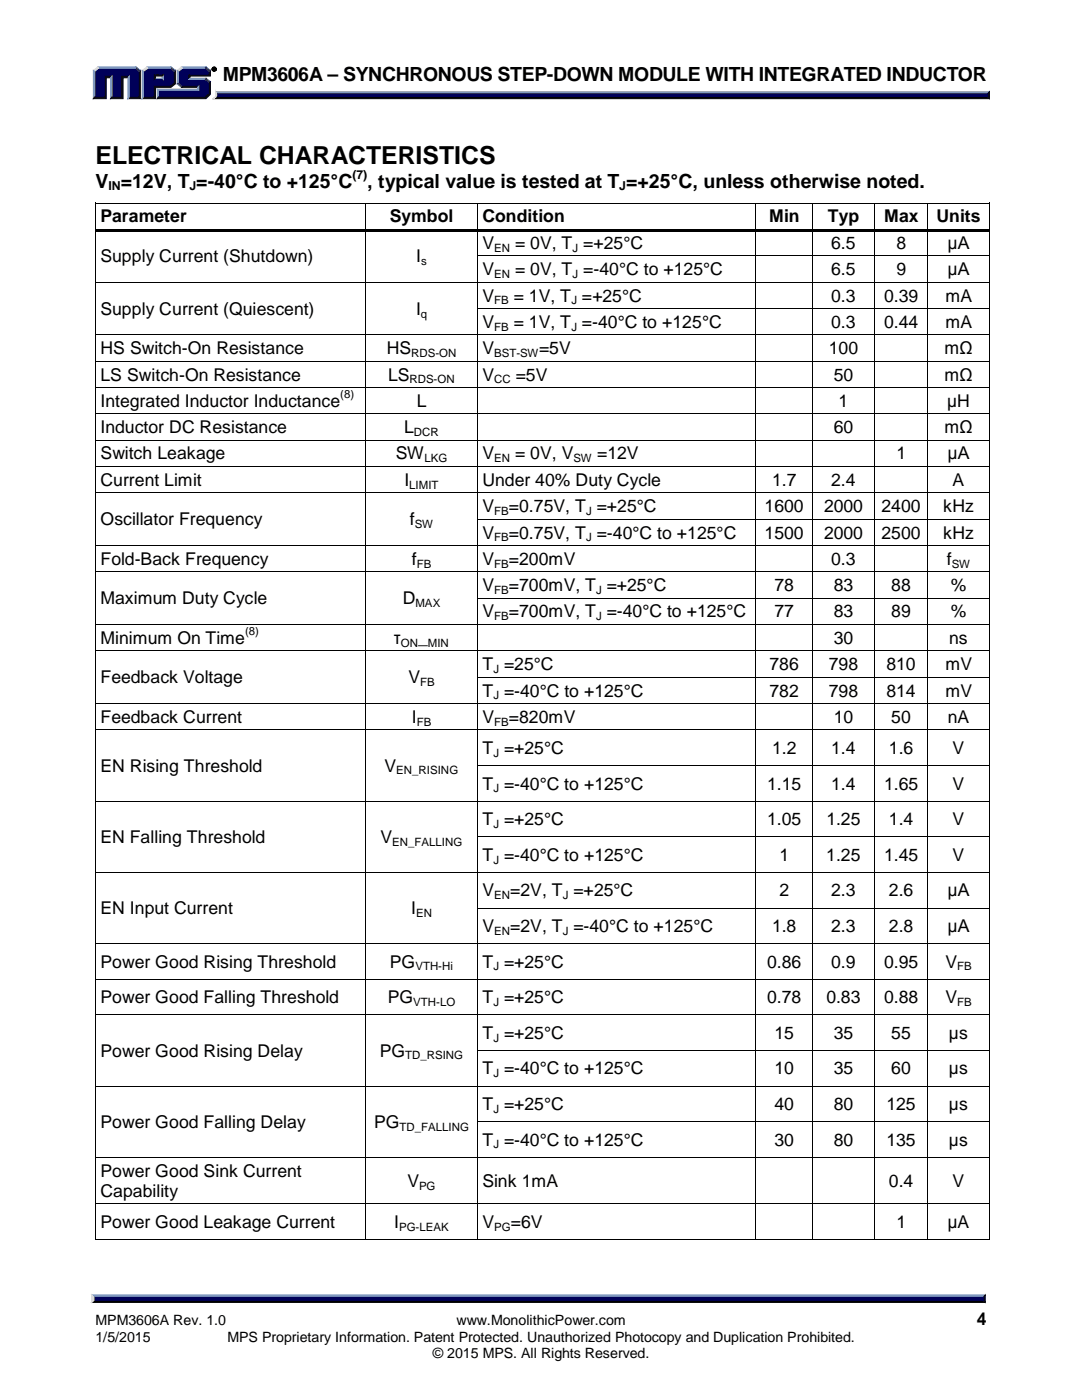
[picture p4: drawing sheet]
<svg xmlns="http://www.w3.org/2000/svg" width="216mm" height="279mm" viewBox="0 0 216 279" stroke-linecap="round" stroke-linejoin="round" font-family="sans-serif">
<path d="M43 18.3h154.3l-.3 .7h-153.8z" fill="#8099bf"/>
<path d="M43 18.3h154.3l-.3 .7h-153.8z" fill="none" stroke="#8099bf" stroke-width=".2"/>
<path d="M43.2 19h153.8l.3 .7h-154.7l.4-.3z" fill="#000"/>
<path d="M43.2 19h153.8l.3 .7h-154.7l.4-.3z" fill="none" stroke="#000" stroke-width=".2"/>
<path d="M197 18.7l.4-.4v1.4l-.4-.4z" fill="#000026"/>
<path d="M197 18.7l.4-.4v1.4l-.4-.4z" fill="none" stroke="#000026" stroke-width=".2"/>
<path d="M43.2 18.7h153.8v.6h-153.9z" fill="#000059"/>
<path d="M43.2 18.7h153.8v.6h-153.9z" fill="none" stroke="#000059" stroke-width=".2"/>
<path d="M42.6 19.7l.2-.1zM43 18.3l.2 .8-.4 .5 .2-.5z" fill="#dadada"/>
<path d="M43 18.3l.2 .4a.87 .87 0 0 1-.6 1 1.24 1.24 0 0 0 .4-1.4z" fill="none" stroke="#dadada" stroke-width=".2"/>
<path d="M30.8 15.9l.2-.3h1.3l.3 .3z" fill="#8099bf"/>
<path d="M30.8 15.9l.2-.3h1.3l.3 .3z" fill="none" stroke="#8099bf" stroke-width=".2"/>
<path d="M18.9 14.2l.8-.6h7.2l.8 .6v5.1h-1.9v-4.1h-1.5v4.1h-2v-4.1h-1.4v4.1h-2z" fill="#000059"/>
<path d="M18.9 14.2l.8-.6h7.2l.8 .6v5.1h-1.9v-4.1h-1.5v4.1h-2v-4.1h-1.4v4.1h-2z" fill="none" stroke="#000059" stroke-width=".2"/>
<path d="M28.6 14.2l.9-.6h4.4l.8 .6v2.4l-.8 .6h-3.1v2.1h-2.2zM30.8 14.9v1h1.8v-1z" fill="#000059"/>
<path d="M28.6 14.2l.9-.6h2.1v1.3h-.8v1h1.8v-1h-1.2v-1.3h2.5l.8 .6v2.4l-.8 .6h-3.1v2.1h-2.2z" fill="none" stroke="#000059" stroke-width=".2"/>
<path d="M31.6 18h8.1v-.8h-3.3l-.8-.6v-2.4l.8-.6h4.5l.8 .6v.7h-4v1h3.2l.8 .6v2.2l-.8 .6h-9.3z" fill="#000059"/>
<path d="M31.6 18h8.1v-.8h-3.3l-.8-.6v-2.4l.8-.6h4.5l.8 .6v.7h-4v1h3.2l.8 .6v2.2l-.8 .6h-9.3z" fill="none" stroke="#000059" stroke-width=".2"/>
<path d="M36.2 13.5h4.9" fill="none" stroke="#8099bf" stroke-width=".26"/>
<path d="M36.2 13.4h4.9l-.2 .2h-4.5z" fill="none" stroke="#8099bf" stroke-width=".2"/>
<path d="M35.4 14.1l.8-.7 .2 .2-.8 .6z" fill="#dadada"/>
<path d="M35.4 14.1l.8-.7 .2 .2-.8 .6z" fill="none" stroke="#dadada" stroke-width=".2"/>
<path d="M35.5 14.1v2.6" fill="none" stroke="#8099bf" stroke-width=".27"/>
<path d="M35.4 14.1l.2 .1v2.4l-.2 .1z" fill="none" stroke="#8099bf" stroke-width=".2"/>
<path d="M35.4 16.7l.2-.1 .8 .6-.2 .2z" fill="#195999"/>
<path d="M35.4 16.7l.2-.1 .8 .6-.2 .2z" fill="none" stroke="#195999" stroke-width=".2"/>
<path d="M36.2 17.3h3.5" fill="none" stroke="#000026" stroke-width=".26"/>
<path d="M36.4 17.2h3.3l-.3 .2h-3.2z" fill="none" stroke="#000026" stroke-width=".2"/>
<path d="M31.4 17.8h8v-.4l.3-.2v.8h-8.1z" fill="#8099bf"/>
<path d="M31.4 17.8h8v-.4l.3-.2v.8h-8.1z" fill="none" stroke="#8099bf" stroke-width=".2"/>
<path d="M31.4 17.8l.2 .2v1.3l-.2 .4z" fill="#8099bf"/>
<path d="M31.4 17.8l.2 .2v1.3l-.2 .4z" fill="none" stroke="#8099bf" stroke-width=".2"/>
<path d="M37.7 14.9h4v-.7l.3-.1v1.1h-4.1v.4l-.2 .3z" fill="#000026"/>
<path d="M37.7 14.9h4v-.7l.3-.1v1.1h-4.1v.4l-.2 .3z" fill="none" stroke="#000026" stroke-width=".2"/>
<path d="M37.7 15.7h3.4" fill="none" stroke="#8099bf" stroke-width=".26"/>
<path d="M37.7 15.9l.2-.3h3.2l-.2 .3z" fill="none" stroke="#8099bf" stroke-width=".2"/>
<path d="M41.1 15.6l.9 .7-.3 .2-.8-.6z" fill="#195999"/>
<path d="M41.1 15.6l.9 .7-.3 .2-.8-.6z" fill="none" stroke="#195999" stroke-width=".2"/>
<path d="M31.6 19.3h9.3l.8-.6v-2.2l.3-.2v2.5l-.9 .9h-9.7z" fill="#000026"/>
<path d="M31.6 19.3h9.3l.8-.6v-2.2l.3-.2v2.5l-.9 .9h-9.7z" fill="none" stroke="#000026" stroke-width=".2"/>
<path d="M30.8 17.2h3.1l.8-.6v-2.4l.3-.1v2.6l-.9 .7h-3.1v2.3h-2.6l.2-.4h2.2z" fill="#000026"/>
<path d="M30.8 17.2h3.1l.8-.6v-2.4l.3-.1v2.6l-.9 .7h-3.1v2.3h-2.6l.2-.4h2.2z" fill="none" stroke="#000026" stroke-width=".2"/>
<path d="M34.1 13.4l.9 .7-.3 .1-.8-.6z" fill="#195999"/>
<path d="M34.1 13.4l.9 .7-.3 .1-.8-.6z" fill="none" stroke="#195999" stroke-width=".2"/>
<path d="M29.3 13.5h4.8" fill="none" stroke="#8099bf" stroke-width=".26"/>
<path d="M29.3 13.4h4.8l-.2 .2h-4.4z" fill="none" stroke="#8099bf" stroke-width=".2"/>
<path d="M28.4 14.1l.9-.7 .2 .2-.9 .6z" fill="#dadada"/>
<path d="M28.4 14.1l.9-.7 .2 .2-.9 .6z" fill="none" stroke="#dadada" stroke-width=".2"/>
<path d="M28.5 14.1v5.6" fill="none" stroke="#8099bf" stroke-width=".27"/>
<path d="M28.4 14.1l.2 .1v5.1l-.2 .4z" fill="none" stroke="#8099bf" stroke-width=".2"/>
<path d="M32.3 15.2l.3-.3v1l-.3-.3z" fill="#8099bf"/>
<path d="M32.3 15.2l.3-.3v1l-.3-.3z" fill="none" stroke="#8099bf" stroke-width=".2"/>
<path d="M30.8 14.9h1.8l-.3 .3h-1.3v.4l-.2 .3z" fill="#000026"/>
<path d="M30.8 14.9h1.8l-.3 .3h-1.3v.4l-.2 .3z" fill="none" stroke="#000026" stroke-width=".2"/>
<path d="M27.7 14.2l.3-.1v5.6h-2.5l.3-.4h1.9z" fill="#000026"/>
<path d="M27.7 14.2l.3-.1v5.6h-2.5l.3-.4h1.9z" fill="none" stroke="#000026" stroke-width=".2"/>
<path d="M27.1 13.4l.9 .7-.3 .1-.8-.6z" fill="#195999"/>
<path d="M27.1 13.4l.9 .7-.3 .1-.8-.6z" fill="none" stroke="#195999" stroke-width=".2"/>
<path d="M19.5 13.5h7.6" fill="none" stroke="#8099bf" stroke-width=".26"/>
<path d="M19.5 13.4h7.6l-.2 .2h-7.2z" fill="none" stroke="#8099bf" stroke-width=".2"/>
<path d="M18.6 14.1l.9-.7 .2 .2-.8 .6z" fill="#dadada"/>
<path d="M18.6 14.1l.9-.7 .2 .2-.8 .6z" fill="none" stroke="#dadada" stroke-width=".2"/>
<path d="M18.8 14.1v5.6" fill="none" stroke="#8099bf" stroke-width=".27"/>
<path d="M18.6 14.1l.3 .1v5.1l-.3 .4z" fill="none" stroke="#8099bf" stroke-width=".2"/>
<path d="M20.9 15.2h1.4l-.2 .3h-.9v4.2h-2.6l.3-.4h2z" fill="#000026"/>
<path d="M20.9 15.2h1.4l-.2 .3h-.9v4.2h-2.6l.3-.4h2z" fill="none" stroke="#000026" stroke-width=".2"/>
<path d="M22.2 15.2v4.5" fill="none" stroke="#8099bf" stroke-width=".27"/>
<path d="M22.3 15.2v4.1l-.2 .4v-4.2z" fill="none" stroke="#8099bf" stroke-width=".2"/>
<path d="M24.3 15.2h1.5l-.3 .3h-.9v4.2h-2.5l.2-.4h2z" fill="#000026"/>
<path d="M24.3 15.2h1.5l-.3 .3h-.9v4.2h-2.5l.2-.4h2z" fill="none" stroke="#000026" stroke-width=".2"/>
<path d="M25.7 15.2v4.5" fill="none" stroke="#8099bf" stroke-width=".27"/>
<path d="M25.8 15.2v4.1l-.3 .4v-4.2z" fill="none" stroke="#8099bf" stroke-width=".2"/>
<path d="M41.1 13.4l.9 .7-.3 .1-.8-.6z" fill="#195999"/>
<path d="M41.1 13.4l.9 .7-.3 .1-.8-.6z" fill="none" stroke="#195999" stroke-width=".2"/>
<g fill="#000">
<path d="M19 40.5h.1v.6h-.1zM19 40.5h.1v.1h-.1zM19 45.7h.1v.7h-.1zM19 51h.1v.6h-.1zM19 56.2h.1v.7h-.1zM72.9 40.6h.2v.5h-.2zM72.9 40.5h.2v.1h-.2zM72.9 46.2h.2v.2h-.2zM72.9 51h.2v.6h-.2zM72.9 56.2h.2v.7h-.2zM95.2 40.6h.1v.5h-.1zM95.2 40.5h.1v.1h-.1z"/>
<path d="M95.2 46.2h.1v.2h-.1zM95.2 51h.1v.6h-.1zM95.2 56.2h.1v.7h-.1zM150.7 40.6h.2v.5h-.2zM150.7 40.5h.2v.1h-.2zM150.7 46.2h.2v.2h-.2zM150.7 51h.2v.6h-.2zM150.7 56.2h.2v.7h-.2zM162.1 40.6h.2v.5h-.2zM162.1 40.5h.2v.1h-.2zM162.1 46.2h.2v.2h-.2zM162.1 51h.2v.6h-.2z"/>
<path d="M162.1 56.2h.2v.7h-.2zM174.5 40.6h.1v.5h-.1zM174.5 40.5h.1v.1h-.1zM174.5 46.2h.1v.2h-.1zM174.5 51h.1v.6h-.1zM174.5 56.2h.1v.7h-.1zM185 40.6h.2v.5h-.2zM185 40.5h.2v.1h-.2zM185 46.2h.2v.2h-.2zM185 51h.2v.6h-.2zM185 56.2h.2v.7h-.2zM197.4 40.5h.1v.6h-.1z"/>
<path d="M197.4 40.5h.1v.1h-.1zM197.4 45.7h.1v.7h-.1zM197.4 51h.1v.6h-.1zM197.4 56.2h.1v.7h-.1zM19 61.5h.1v.6h-.1zM19 66.8h.1v.6h-.1zM19 72h.1v.7h-.1zM19 77.3h.1v.6h-.1zM72.9 61.5h.2v.6h-.2zM72.9 66.8h.2v.6h-.2zM72.9 72h.2v.7h-.2zM72.9 77.3h.2v.6h-.2z"/>
<path d="M95.2 61.5h.1v.6h-.1zM95.2 66.8h.1v.6h-.1zM95.2 72h.1v.7h-.1zM95.2 77.3h.1v.6h-.1zM150.7 61.5h.2v.6h-.2zM150.7 66.8h.2v.6h-.2zM150.7 72h.2v.7h-.2zM150.7 77.3h.2v.6h-.2zM162.1 61.5h.2v.6h-.2zM162.1 66.8h.2v.6h-.2zM162.1 72h.2v.7h-.2zM162.1 77.3h.2v.6h-.2z"/>
<path d="M174.5 61.5h.1v.6h-.1zM174.5 66.8h.1v.6h-.1zM174.5 72h.1v.7h-.1zM174.5 77.3h.1v.6h-.1zM185 61.5h.2v.6h-.2zM185 66.8h.2v.6h-.2zM185 72h.2v.7h-.2zM185 77.3h.2v.6h-.2zM197.4 61.5h.1v.6h-.1zM197.4 66.8h.1v.6h-.1zM197.4 72h.1v.7h-.1zM197.4 77.3h.1v.6h-.1z"/>
<path d="M19 82.5h.1v.7h-.1zM19 87.8h.1v.6h-.1zM19 93h.1v.7h-.1zM19 98.3h.1v.7h-.1zM72.9 82.5h.2v.7h-.2zM72.9 87.8h.2v.6h-.2zM72.9 93h.2v.7h-.2zM72.9 98.3h.2v.7h-.2zM95.2 82.5h.1v.7h-.1zM95.2 87.8h.1v.6h-.1zM95.2 93h.1v.7h-.1zM95.2 98.3h.1v.7h-.1z"/>
<path d="M150.7 82.5h.2v.7h-.2zM150.7 87.8h.2v.6h-.2zM150.7 93h.2v.7h-.2zM150.7 98.3h.2v.7h-.2zM162.1 82.5h.2v.7h-.2zM162.1 87.8h.2v.6h-.2zM162.1 93h.2v.7h-.2zM162.1 98.3h.2v.7h-.2zM174.5 82.5h.1v.7h-.1zM174.5 87.8h.1v.6h-.1zM174.5 93h.1v.7h-.1zM174.5 98.3h.1v.7h-.1z"/>
<path d="M185 82.5h.2v.7h-.2zM185 87.8h.2v.6h-.2zM185 93h.2v.7h-.2zM185 98.3h.2v.7h-.2zM197.4 82.5h.1v.7h-.1zM197.4 87.8h.1v.6h-.1zM197.4 93h.1v.7h-.1zM197.4 98.3h.1v.7h-.1zM19 103.5h.1v.7h-.1zM19 108.8h.1v.7h-.1zM19 114h.1v.7h-.1zM19 119.3h.1v.7h-.1z"/>
<path d="M72.9 103.5h.2v.7h-.2zM72.9 108.8h.2v.7h-.2zM72.9 114h.2v.7h-.2zM72.9 119.3h.2v.7h-.2zM95.2 103.5h.1v.7h-.1zM95.2 108.8h.1v.7h-.1zM95.2 114h.1v.7h-.1zM95.2 119.3h.1v.7h-.1zM150.7 103.5h.2v.7h-.2zM150.7 108.8h.2v.7h-.2zM150.7 114h.2v.7h-.2zM150.7 119.3h.2v.7h-.2z"/>
<path d="M162.1 103.5h.2v.7h-.2zM162.1 108.8h.2v.7h-.2zM162.1 114h.2v.7h-.2zM162.1 119.3h.2v.7h-.2zM174.5 103.5h.1v.7h-.1zM174.5 108.8h.1v.7h-.1zM174.5 114h.1v.7h-.1zM174.5 119.3h.1v.7h-.1zM185 103.5h.2v.7h-.2zM185 108.8h.2v.7h-.2zM185 114h.2v.7h-.2zM185 119.3h.2v.7h-.2z"/>
<path d="M197.4 103.5h.1v.7h-.1zM197.4 108.8h.1v.7h-.1zM197.4 114h.1v.7h-.1zM197.4 119.3h.1v.7h-.1zM19 124.5h.1v.7h-.1zM19 129.8h.1v.7h-.1zM19 135.1h.1v.7h-.1zM72.9 124.5h.2v.7h-.2zM72.9 129.8h.2v.7h-.2zM72.9 135.1h.2v.7h-.2zM95.2 124.5h.1v.7h-.1zM95.2 129.8h.1v.7h-.1z"/>
<path d="M95.2 135.1h.1v.7h-.1zM150.7 124.5h.2v.7h-.2zM150.7 129.8h.2v.7h-.2zM150.7 135.1h.2v.7h-.2zM162.1 124.5h.2v.7h-.2zM162.1 129.8h.2v.7h-.2zM162.1 135.1h.2v.7h-.2zM174.5 124.5h.1v.7h-.1zM174.5 129.8h.1v.7h-.1zM174.5 135.1h.1v.7h-.1zM185 124.5h.2v.7h-.2zM185 129.8h.2v.7h-.2z"/>
<path d="M185 135.1h.2v.7h-.2zM197.4 124.5h.1v.7h-.1zM197.4 129.8h.1v.7h-.1zM197.4 135.1h.1v.7h-.1zM19 140.3h.1v.7h-.1zM19 145.6h.1v.7h-.1zM19 152.7h.1v.7h-.1zM72.9 140.3h.2v.7h-.2zM72.9 145.6h.2v.7h-.2zM72.9 152.7h.2v.7h-.2zM95.2 140.3h.1v.7h-.1zM95.2 145.6h.1v.7h-.1z"/>
<path d="M95.2 152.7h.1v.7h-.1zM150.7 140.3h.2v.7h-.2zM150.7 145.6h.2v.7h-.2zM150.7 152.7h.2v.7h-.2zM162.1 140.3h.2v.7h-.2zM162.1 145.6h.2v.7h-.2zM162.1 152.7h.2v.7h-.2zM174.5 140.3h.1v.7h-.1zM174.5 145.6h.1v.7h-.1zM174.5 152.7h.1v.7h-.1zM185 140.3h.2v.7h-.2zM185 145.6h.2v.7h-.2z"/>
<path d="M185 152.7h.2v.7h-.2zM197.4 140.3h.1v.7h-.1zM197.4 145.6h.1v.7h-.1zM197.4 152.7h.1v.7h-.1zM19 159.8h.1v.7h-.1zM19 166.9h.1v.7h-.1zM19 174h.1v.7h-.1zM72.9 159.8h.2v.7h-.2zM72.9 166.9h.2v.7h-.2zM72.9 174h.2v.7h-.2zM95.2 159.8h.1v.7h-.1zM95.2 166.9h.1v.7h-.1z"/>
<path d="M95.2 174h.1v.7h-.1zM150.7 159.8h.2v.7h-.2zM150.7 166.9h.2v.7h-.2zM150.7 174h.2v.7h-.2zM162.1 159.8h.2v.7h-.2zM162.1 166.9h.2v.7h-.2zM162.1 174h.2v.7h-.2zM174.5 159.8h.1v.7h-.1zM174.5 166.9h.1v.7h-.1zM174.5 174h.1v.7h-.1zM185 159.8h.2v.7h-.2zM185 166.9h.2v.7h-.2z"/>
<path d="M185 174h.2v.7h-.2zM197.4 159.8h.1v.7h-.1zM197.4 166.9h.1v.7h-.1zM197.4 174h.1v.7h-.1zM19 181.1h.1v.7h-.1zM19 188.2h.1v.7h-.1zM19 195.3h.1v.7h-.1zM72.9 181.1h.2v.7h-.2zM72.9 188.2h.2v.7h-.2zM72.9 195.3h.2v.7h-.2zM95.2 181.1h.1v.7h-.1zM95.2 188.2h.1v.7h-.1z"/>
<path d="M95.2 195.3h.1v.7h-.1zM150.7 181.1h.2v.7h-.2zM150.7 188.2h.2v.7h-.2zM150.7 195.3h.2v.7h-.2zM162.1 181.1h.2v.7h-.2zM162.1 188.2h.2v.7h-.2zM162.1 195.3h.2v.7h-.2zM174.5 181.1h.1v.7h-.1zM174.5 188.2h.1v.7h-.1zM174.5 195.3h.1v.7h-.1zM185 181.1h.2v.7h-.2zM185 188.2h.2v.7h-.2z"/>
<path d="M185 195.3h.2v.7h-.2zM197.4 181.1h.1v.7h-.1zM197.4 188.2h.1v.7h-.1zM197.4 195.3h.1v.7h-.1zM19 202.4h.1v.7h-.1zM19 209.5h.1v.7h-.1zM19 216.7h.1v.6h-.1zM72.9 202.4h.2v.7h-.2zM72.9 209.5h.2v.7h-.2zM72.9 216.7h.2v.6h-.2zM95.2 202.4h.1v.7h-.1zM95.2 209.5h.1v.7h-.1z"/>
<path d="M95.2 216.7h.1v.6h-.1zM150.7 202.4h.2v.7h-.2zM150.7 209.5h.2v.7h-.2zM150.7 216.7h.2v.6h-.2zM162.1 202.4h.2v.7h-.2zM162.1 209.5h.2v.7h-.2zM162.1 216.7h.2v.6h-.2zM174.5 202.4h.1v.7h-.1zM174.5 209.5h.1v.7h-.1zM174.5 216.7h.1v.6h-.1zM185 202.4h.2v.7h-.2zM185 209.5h.2v.7h-.2z"/>
<path d="M185 216.7h.2v.6h-.2zM197.4 202.4h.1v.7h-.1zM197.4 209.5h.1v.7h-.1zM197.4 216.7h.1v.6h-.1zM19 223.8h.1v.7h-.1zM19 230.9h.1v.7h-.1zM72.9 223.8h.2v.7h-.2zM72.9 230.9h.2v.7h-.2zM95.2 223.8h.1v.7h-.1zM95.2 230.9h.1v.7h-.1zM150.7 223.8h.2v.7h-.2zM150.7 230.9h.2v.7h-.2z"/>
<path d="M162.1 223.8h.2v.7h-.2zM162.1 230.9h.2v.7h-.2zM174.5 223.8h.1v.7h-.1zM174.5 230.9h.1v.7h-.1zM185 223.8h.2v.7h-.2zM185 230.9h.2v.7h-.2zM197.4 223.8h.1v.7h-.1zM197.4 230.9h.1v.7h-.1zM18.7 259.2h177.5l.3 .7h-178.2zM19 240.2h.1v.7h-.1zM19 247.3h.1v.2h-.1zM72.9 240.2h.2v.7h-.2z"/>
<path d="M72.9 247.3h.2v.2h-.2zM95.2 240.2h.1v.7h-.1zM95.2 247.3h.1v.2h-.1zM150.7 240.2h.2v.7h-.2zM150.7 247.3h.2v.2h-.2zM162.1 240.2h.2v.7h-.2zM162.1 247.3h.2v.2h-.2zM174.5 240.2h.1v.7h-.1zM174.5 247.3h.1v.2h-.1zM185 240.2h.2v.7h-.2zM185 247.3h.2v.2h-.2zM197.4 240.2h.1v.7h-.1z"/>
<path d="M197.4 247.3h.1v.2h-.1z"/>
<path d="M42.5 14.1h.5zM43.1 13.8v.3h-.1zM42.3 13.6l.5-.2 .3 .2v.2a.39 .39 0 0 0-.5-.3 .39 .39 0 0 0-.1 .6l-.2-.3zM42.6 13.5l.4 .2-.2 .1 .1-.1-.2-.1 .3 .5-.2-.2-.2 .2z"/>
</g>
<g fill="none" stroke="#000" stroke-width=".2">
<path d="M42.6 13.5l.4 .2-.2 .1 .2 .3-.2-.2-.2 .2zM42.7 13.6l.2 .1-.2 .1zM19.1 41.1v4.6M19.1 46.4v4.6M19.1 51.6v4.6M19.1 56.9v4.6M19.1 40.6h53.8M19.1 56.3h53.8M73 41.1v4.6M73 46.4v4.6M73 51.6v4.6M73 56.9v4.6"/>
<path d="M73.1 40.6h22.1M73.1 56.3h22.1M95.3 41.1v4.6M95.3 46.4v4.6M95.3 51.6v4.6M95.3 56.9v4.6M95.3 40.6h55.4M95.3 51.1h55.4M95.3 56.3h55.4M150.8 41.1v4.6M150.8 46.4v4.6M150.8 51.6v4.6"/>
<path d="M150.8 56.9v4.6M150.9 40.6h11.2M150.9 51.1h11.2M150.9 56.3h11.2M162.2 41.1v4.6M162.2 46.4v4.6M162.2 51.6v4.6M162.2 56.9v4.6M162.3 40.6h12.2M162.3 51.1h12.2M162.3 56.3h12.2M174.5 41.1v4.6"/>
<path d="M174.5 46.4v4.6M174.5 51.6v4.6M174.5 56.9v4.6M174.6 40.6h10.4M174.6 51.1h10.4M174.6 56.3h10.4M185.1 41.1v4.6M185.1 46.4v4.6M185.1 51.6v4.6M185.1 56.9v4.6M185.2 40.6h12.2M185.2 51.1h12.2"/>
<path d="M185.2 56.3h12.2M197.4 41.1v4.6M197.4 46.4v4.6M197.4 51.6v4.6M197.4 56.9v4.6M19.1 62.1v4.7M19.1 67.4v4.6M19.1 72.7v4.6M19.1 77.9v4.6M19.1 66.8h53.8M19.1 72.1h53.8M19.1 77.3h53.8"/>
<path d="M73 62.1v4.7M73 67.4v4.6M73 72.7v4.6M73 77.9v4.6M73.1 66.8h22.1M73.1 72.1h22.1M73.1 77.3h22.1M95.3 62.1v4.7M95.3 67.4v4.6M95.3 72.7v4.6M95.3 77.9v4.6M95.3 61.6h55.4"/>
<path d="M95.3 66.8h55.4M95.3 72.1h55.4M95.3 77.3h55.4M150.8 62.1v4.7M150.8 67.4v4.6M150.8 72.7v4.6M150.8 77.9v4.6M150.9 61.6h11.2M150.9 66.8h11.2M150.9 72.1h11.2M150.9 77.3h11.2M162.2 62.1v4.7"/>
<path d="M162.2 67.4v4.6M162.2 72.7v4.6M162.2 77.9v4.6M162.3 61.6h12.2M162.3 66.8h12.2M162.3 72.1h12.2M162.3 77.3h12.2M174.5 62.1v4.7M174.5 67.4v4.6M174.5 72.7v4.6M174.5 77.9v4.6M174.6 61.6h10.4"/>
<path d="M174.6 66.8h10.4M174.6 72.1h10.4M174.6 77.3h10.4M185.1 62.1v4.7M185.1 67.4v4.6M185.1 72.7v4.6M185.1 77.9v4.6M185.2 61.6h12.2M185.2 66.8h12.2M185.2 72.1h12.2M185.2 77.3h12.2M197.4 62.1v4.7"/>
<path d="M197.4 67.4v4.6M197.4 72.7v4.6M197.4 77.9v4.6M19.1 83.2v4.6M19.1 88.4v4.6M19.1 93.7v4.6M19.1 99v4.5M19.1 82.6h53.8M19.1 87.8h53.8M19.1 93.1h53.8M19.1 98.4h53.8M73 83.2v4.6"/>
<path d="M73 88.4v4.6M73 93.7v4.6M73 99v4.5M73.1 82.6h22.1M73.1 87.8h22.1M73.1 93.1h22.1M73.1 98.4h22.1M95.3 83.2v4.6M95.3 88.4v4.6M95.3 93.7v4.6M95.3 99v4.5M95.3 82.6h55.4"/>
<path d="M95.3 87.8h55.4M95.3 93.1h55.4M95.3 98.4h55.4M150.8 83.2v4.6M150.8 88.4v4.6M150.8 93.7v4.6M150.8 99v4.5M150.9 82.6h11.2M150.9 87.8h11.2M150.9 93.1h11.2M150.9 98.4h11.2M162.2 83.2v4.6"/>
<path d="M162.2 88.4v4.6M162.2 93.7v4.6M162.2 99v4.5M162.3 82.6h12.2M162.3 87.8h12.2M162.3 93.1h12.2M162.3 98.4h12.2M174.5 83.2v4.6M174.5 88.4v4.6M174.5 93.7v4.6M174.5 99v4.5M174.6 82.6h10.4"/>
<path d="M174.6 87.8h10.4M174.6 93.1h10.4M174.6 98.4h10.4M185.1 83.2v4.6M185.1 88.4v4.6M185.1 93.7v4.6M185.1 99v4.5M185.2 82.6h12.2M185.2 87.8h12.2M185.2 93.1h12.2M185.2 98.4h12.2M197.4 83.2v4.6"/>
<path d="M197.4 88.4v4.6M197.4 93.7v4.6M197.4 99v4.5M19.1 104.2v4.6M19.1 109.5v4.5M19.1 114.7v4.6M19.1 120v4.5M19.1 108.9h53.8M19.1 114.1h53.8M73 104.2v4.6M73 109.5v4.5M73 114.7v4.6"/>
<path d="M73 120v4.5M73.1 108.9h22.1M73.1 114.1h22.1M95.3 104.2v4.6M95.3 109.5v4.5M95.3 114.7v4.6M95.3 120v4.5M95.3 103.6h55.4M95.3 108.9h55.4M95.3 114.1h55.4M95.3 119.4h55.4M150.8 104.2v4.6"/>
<path d="M150.8 109.5v4.5M150.8 114.7v4.6M150.8 120v4.5M150.9 103.6h11.2M150.9 108.9h11.2M150.9 114.1h11.2M150.9 119.4h11.2M162.2 104.2v4.6M162.2 109.5v4.5M162.2 114.7v4.6M162.2 120v4.5M162.3 103.6h12.2"/>
<path d="M162.3 108.9h12.2M162.3 114.1h12.2M162.3 119.4h12.2M174.5 104.2v4.6M174.5 109.5v4.5M174.5 114.7v4.6M174.5 120v4.5M174.6 103.6h10.4M174.6 108.9h10.4M174.6 114.1h10.4M174.6 119.4h10.4M185.1 104.2v4.6"/>
<path d="M185.1 109.5v4.5M185.1 114.7v4.6M185.1 120v4.5M185.2 103.6h12.2M185.2 108.9h12.2M185.2 114.1h12.2M185.2 119.4h12.2M197.4 104.2v4.6M197.4 109.5v4.5M197.4 114.7v4.6M197.4 120v4.5M19.1 125.2v4.6"/>
<path d="M19.1 130.5v4.6M19.1 135.8v4.5M19.1 124.6h53.8M19.1 129.9h53.8M73 125.2v4.6M73 130.5v4.6M73 135.8v4.5M73.1 124.6h22.1M73.1 129.9h22.1M95.3 125.2v4.6M95.3 130.5v4.6M95.3 135.8v4.5"/>
<path d="M95.3 124.6h55.4M95.3 129.9h55.4M95.3 135.2h55.4M150.8 125.2v4.6M150.8 130.5v4.6M150.8 135.8v4.5M150.9 124.6h11.2M150.9 129.9h11.2M150.9 135.2h11.2M162.2 125.2v4.6M162.2 130.5v4.6M162.2 135.8v4.5"/>
<path d="M162.3 124.6h12.2M162.3 129.9h12.2M162.3 135.2h12.2M174.5 125.2v4.6M174.5 130.5v4.6M174.5 135.8v4.5M174.6 124.6h10.4M174.6 129.9h10.4M174.6 135.2h10.4M185.1 125.2v4.6M185.1 130.5v4.6M185.1 135.8v4.5"/>
<path d="M185.2 124.6h12.2M185.2 129.9h12.2M185.2 135.2h12.2M197.4 125.2v4.6M197.4 130.5v4.6M197.4 135.8v4.5M19.1 141v4.6M19.1 146.3v6.4M19.1 153.4v6.4M19.1 140.4h53.8M19.1 145.7h53.8M19.1 159.9h53.8"/>
<path d="M73 141v4.6M73 146.3v6.4M73 153.4v6.4M73.1 140.4h22.1M73.1 145.7h22.1M73.1 159.9h22.1M95.3 141v4.6M95.3 146.3v6.4M95.3 153.4v6.4M95.3 140.4h55.4M95.3 145.7h55.4M95.3 152.8h55.4"/>
<path d="M95.3 159.9h55.4M150.8 141v4.6M150.8 146.3v6.4M150.8 153.4v6.4M150.9 140.4h11.2M150.9 145.7h11.2M150.9 152.8h11.2M150.9 159.9h11.2M162.2 141v4.6M162.2 146.3v6.4M162.2 153.4v6.4M162.3 140.4h12.2"/>
<path d="M162.3 145.7h12.2M162.3 152.8h12.2M162.3 159.9h12.2M174.5 141v4.6M174.5 146.3v6.4M174.5 153.4v6.4M174.6 140.4h10.4M174.6 145.7h10.4M174.6 152.8h10.4M174.6 159.9h10.4M185.1 141v4.6M185.1 146.3v6.4"/>
<path d="M185.1 153.4v6.4M185.2 140.4h12.2M185.2 145.7h12.2M185.2 152.8h12.2M185.2 159.9h12.2M197.4 141v4.6M197.4 146.3v6.4M197.4 153.4v6.4M19.1 160.5v6.4M19.1 167.6v6.4M19.1 174.7v6.4M19.1 174.1h53.8"/>
<path d="M73 160.5v6.4M73 167.6v6.4M73 174.7v6.4M73.1 174.1h22.1M95.3 160.5v6.4M95.3 167.6v6.4M95.3 174.7v6.4M95.3 167h55.4M95.3 174.1h55.4M150.8 160.5v6.4M150.8 167.6v6.4M150.8 174.7v6.4"/>
<path d="M150.9 167h11.2M150.9 174.1h11.2M162.2 160.5v6.4M162.2 167.6v6.4M162.2 174.7v6.4M162.3 167h12.2M162.3 174.1h12.2M174.5 160.5v6.4M174.5 167.6v6.4M174.5 174.7v6.4M174.6 167h10.4M174.6 174.1h10.4"/>
<path d="M185.1 160.5v6.4M185.1 167.6v6.4M185.1 174.7v6.4M185.2 167h12.2M185.2 174.1h12.2M197.4 160.5v6.4M197.4 167.6v6.4M197.4 174.7v6.4M19.1 181.8v6.4M19.1 188.9v6.4M19.1 196v6.4M19.1 188.3h53.8"/>
<path d="M19.1 195.4h53.8M73 181.8v6.4M73 188.9v6.4M73 196v6.4M73.1 188.3h22.1M73.1 195.4h22.1M95.3 181.8v6.4M95.3 188.9v6.4M95.3 196v6.4M95.3 181.2h55.4M95.3 188.3h55.4M95.3 195.4h55.4"/>
<path d="M150.8 181.8v6.4M150.8 188.9v6.4M150.8 196v6.4M150.9 181.2h11.2M150.9 188.3h11.2M150.9 195.4h11.2M162.2 181.8v6.4M162.2 188.9v6.4M162.2 196v6.4M162.3 181.2h12.2M162.3 188.3h12.2M162.3 195.4h12.2"/>
<path d="M174.5 181.8v6.4M174.5 188.9v6.4M174.5 196v6.4M174.6 181.2h10.4M174.6 188.3h10.4M174.6 195.4h10.4M185.1 181.8v6.4M185.1 188.9v6.4M185.1 196v6.4M185.2 181.2h12.2M185.2 188.3h12.2M185.2 195.4h12.2"/>
<path d="M197.4 181.8v6.4M197.4 188.9v6.4M197.4 196v6.4M19.1 203.1v6.4M19.1 210.2v6.5M19.1 217.3v6.5M19.1 202.5h53.8M19.1 216.7h53.8M73 203.1v6.4M73 210.2v6.5M73 217.3v6.5M73.1 202.5h22.1"/>
<path d="M73.1 216.7h22.1M95.3 203.1v6.4M95.3 210.2v6.5M95.3 217.3v6.5M95.3 202.5h55.4M95.3 209.6h55.4M95.3 216.7h55.4M150.8 203.1v6.4M150.8 210.2v6.5M150.8 217.3v6.5M150.9 202.5h11.2M150.9 209.6h11.2"/>
<path d="M150.9 216.7h11.2M162.2 203.1v6.4M162.2 210.2v6.5M162.2 217.3v6.5M162.3 202.5h12.2M162.3 209.6h12.2M162.3 216.7h12.2M174.5 203.1v6.4M174.5 210.2v6.5M174.5 217.3v6.5M174.6 202.5h10.4M174.6 209.6h10.4"/>
<path d="M174.6 216.7h10.4M185.1 203.1v6.4M185.1 210.2v6.5M185.1 217.3v6.5M185.2 202.5h12.2M185.2 209.6h12.2M185.2 216.7h12.2M197.4 203.1v6.4M197.4 210.2v6.5M197.4 217.3v6.5M19.1 224.5v6.4M19.1 231.6v8.6"/>
<path d="M19.1 231h53.8M73 224.5v6.4M73 231.6v8.6M73.1 231h22.1M95.3 224.5v6.4M95.3 231.6v8.6M95.3 223.9h55.4M95.3 231h55.4M150.8 224.5v6.4M150.8 231.6v8.6M150.9 223.9h11.2M150.9 231h11.2"/>
<path d="M162.2 224.5v6.4M162.2 231.6v8.6M162.3 223.9h12.2M162.3 231h12.2M174.5 224.5v6.4M174.5 231.6v8.6M174.6 223.9h10.4M174.6 231h10.4M185.1 224.5v6.4M185.1 231.6v8.6M185.2 223.9h12.2M185.2 231h12.2"/>
<path d="M197.4 224.5v6.4M197.4 231.6v8.6M18.7 259.2h177.5l.3 .7h-178.2zM19.1 240.9v6.4M19.1 240.3h53.8M19.1 247.4h53.8M73 240.9v6.4M73.1 240.3h22.1M73.1 247.4h22.1M95.3 240.9v6.4M95.3 240.3h55.4M95.3 247.4h55.4"/>
<path d="M150.8 240.9v6.4M150.9 240.3h11.2M150.9 247.4h11.2M162.2 240.9v6.4M162.3 240.3h12.2M162.3 247.4h12.2M174.5 240.9v6.4M174.6 240.3h10.4M174.6 247.4h10.4M185.1 240.9v6.4M185.2 240.3h12.2M185.2 247.4h12.2"/>
<path d="M197.4 240.9v6.4"/>
<circle cx="42.7" cy="13.8" r=".35"/>
<circle cx="42.7" cy="13.8" r=".46"/>
</g>
<g fill="#000">
<path d="M19.1 45.7h53.8v.5h-53.8z" fill-rule="evenodd"/>
<path d="M72.9 45.7h.5v.5h-.5z" fill-rule="evenodd"/>
<path d="M73.4 45.7h21.8v.5h-21.8z" fill-rule="evenodd"/>
<path d="M95.2 45.7h.5v.5h-.5z" fill-rule="evenodd"/>
<path d="M95.7 45.7h55v.5h-55z" fill-rule="evenodd"/>
<path d="M150.7 45.7h.6v.5h-.6z" fill-rule="evenodd"/>
<path d="M151.3 45.7h10.8v.5h-10.8z" fill-rule="evenodd"/>
<path d="M162.1 45.7h.5v.5h-.5z" fill-rule="evenodd"/>
<path d="M162.6 45.7h11.9v.5h-11.9z" fill-rule="evenodd"/>
<path d="M174.5 45.7h.5v.5h-.5z" fill-rule="evenodd"/>
<path d="M175 45.7h10v.5h-10z" fill-rule="evenodd"/>
<path d="M185 45.7h.5v.5h-.5z" fill-rule="evenodd"/>
<path d="M185.5 45.7h11.9v.5h-11.9z" fill-rule="evenodd"/>
</g>
<path d="M18.3 258.4h178.2l-.3 .8h-177.5z" fill="#8099bf"/>
<path d="M18.3 258.4h178.2l-.3 .8h-177.5z" fill="none" stroke="#8099bf" stroke-width=".2"/>
<path d="M196.6 258.4v1.5l-.4-.4v-.6z" fill="#000026"/>
<path d="M196.6 258.4v1.5l-.4-.4v-.6z" fill="none" stroke="#000026" stroke-width=".2"/>
<path d="M18.7 258.9h177.5v.6h-177.5z" fill="#000059"/>
<path d="M18.7 258.9h177.5v.6h-177.5z" fill="none" stroke="#000059" stroke-width=".2"/>
<path d="M18.3 258.4l.4 .5v.6l-.4 .4z" fill="#dadada"/>
<path d="M18.3 258.4l.4 .5v.6l-.4 .4z" fill="none" stroke="#dadada" stroke-width=".2"/>
<path d="M18.3 258.4l.4 .5v.6l-.4 .4z" fill="#dadada"/>
<path d="M18.3 258.4l.4 .5v.6l-.4 .4z" fill="none" stroke="#dadada" stroke-width=".2"/>
<text font-size="5" x="19" y="32.8">ELECTRICAL CHARACTERISTICS</text>
<g font-size="3.9">
<text x="44.4" y="16.3">MPM3606A – SYNCHRONOUS STEP-DOWN MODULE WITH INTEGRATED INDUCTOR</text>
<text x="19" y="37.4">V =12V, T =-40°C to +125°C</text>
<text x="73.3" y="37.4">, typical value is tested at T =+25°C, unless otherwise noted.</text>
</g>
<g font-size="3.5">
<text x="20.1" y="44.4">Parameter</text>
<text x="77.8" y="44.4">Symbol</text>
<text x="96.3" y="44.4">Condition</text>
<text x="153.5" y="44.4">Min</text>
<text x="165.2" y="44.4">Typ</text>
<text x="176.4" y="44.4">Max</text>
<text x="186.9" y="44.4">Units</text>
<text x="20.1" y="52.3">Supply Current (Shutdown)</text>
<text x="83.1" y="52.3">I</text>
<text x="96.3" y="49.7">V</text>
<text x="102.8" y="49.7">= 0V, T =+25°C</text>
<text x="165.9" y="49.7">6.5</text>
<text x="178.9" y="49.7">8</text>
<text x="189.1" y="49.7">μA</text>
<text x="96.3" y="54.9">V</text>
<text x="102.8" y="54.9">= 0V, T =-40°C to +125°C</text>
<text x="165.9" y="54.9">6.5</text>
<text x="178.9" y="54.9">9</text>
<text x="189.1" y="54.9">μA</text>
<text x="20.1" y="62.8">Supply Current (Quiescent)</text>
<text x="83" y="62.8">I</text>
<text x="96.3" y="60.2">V</text>
<text x="96.3" y="65.4">V</text>
<text x="102.5" y="60.2">= 1V, T =+25°C</text>
<text x="102.5" y="65.4">= 1V, T =-40°C to +125°C</text>
<text x="165.9" y="60.2">0.3</text>
<text x="165.9" y="65.4">0.3</text>
<text x="176.4" y="60.2">0.39</text>
<text x="176.4" y="65.4">0.44</text>
<text x="188.6" y="60.2">mA</text>
<text x="188.6" y="65.4">mA</text>
<text x="20.1" y="70.7">HS Switch-On Resistance</text>
<text x="77.2" y="70.7">HS</text>
<text x="96.3" y="70.7">V</text>
<text x="107.6" y="70.7">=5V</text>
<text x="165.4" y="70.7">100</text>
<text x="188.5" y="70.7">mΩ</text>
<text x="20.1" y="75.9">LS Switch-On Resistance</text>
<text x="77.4" y="75.9">LS</text>
<text x="96.3" y="75.9">V</text>
<text x="102.9" y="75.9">=5V</text>
<text x="166.4" y="75.9">50</text>
<text x="188.5" y="75.9">mΩ</text>
<text x="20.1" y="81.2">Integrated Inductor Inductance</text>
<text x="83.1" y="81.2">L</text>
<text x="167.3" y="81.2">1</text>
<text x="189" y="81.2">µH</text>
<text x="20.1" y="86.4">Inductor DC Resistance</text>
<text x="80.6" y="86.4">L</text>
<text x="166.4" y="86.4">60</text>
<text x="188.5" y="86.4">mΩ</text>
<text x="20.1" y="91.7">Switch Leakage</text>
<text x="79" y="91.7">SW</text>
<text x="96.3" y="91.7">V</text>
<text x="102.8" y="91.7">= 0V, V</text>
<text x="119.2" y="91.7">=12V</text>
<text x="178.9" y="91.7">1</text>
<text x="189.1" y="91.7">μA</text>
<text x="20.1" y="97">Current Limit</text>
<text x="80.7" y="97">I</text>
<text x="96.3" y="97">Under 40% Duty Cycle</text>
<text x="154.1" y="97">1.7</text>
<text x="165.9" y="97">2.4</text>
<text x="190.1" y="97">A</text>
<text x="20.1" y="104.9">Oscillator Frequency</text>
<text x="81.8" y="104.9">f</text>
<text x="96.3" y="102.2">V</text>
<text x="96.3" y="107.5">V</text>
<text x="101.5" y="102.2">=0.75V, T =+25°C</text>
<text x="101.5" y="107.5">=0.75V, T =-40°C to +125°C</text>
<text x="152.6" y="102.2">1600</text>
<text x="152.6" y="107.5">1500</text>
<text x="164.4" y="102.2">2000</text>
<text x="164.4" y="107.5">2000</text>
<text x="175.9" y="102.2">2400</text>
<text x="175.9" y="107.5">2500</text>
<text x="188.2" y="102.2">kHz</text>
<text x="188.2" y="107.5">kHz</text>
<text x="20.1" y="112.7">Fold-Back Frequency</text>
<text x="82.2" y="112.7">f</text>
<text x="96.3" y="112.7">V</text>
<text x="101.5" y="112.7">=200mV</text>
<text x="165.9" y="112.7">0.3</text>
<text x="188.9" y="112.7">f</text>
<text x="96.3" y="118">V</text>
<text x="101.5" y="118">=700mV, T =+25°C</text>
<text x="154.5" y="118">78</text>
<text x="166.4" y="118">83</text>
<text x="177.8" y="118">88</text>
<text x="189.7" y="118">%</text>
<text x="20.1" y="120.6">Maximum Duty Cycle</text>
<text x="80.3" y="120.6">D</text>
<text x="96.3" y="123.2">V</text>
<text x="101.5" y="123.2">=700mV, T =-40°C to +125°C</text>
<text x="154.5" y="123.2">77</text>
<text x="166.4" y="123.2">83</text>
<text x="177.8" y="123.2">89</text>
<text x="189.7" y="123.2">%</text>
<text x="20.1" y="128.5">Minimum On Time</text>
<text x="78.6" y="128.5">τ</text>
<text x="83.4" y="128.5">_</text>
<text x="166.4" y="128.5">30</text>
<text x="189.4" y="128.5">ns</text>
<text x="20.1" y="136.4">Feedback Voltage</text>
<text x="81.5" y="136.4">V</text>
<text x="96.3" y="133.8">T =25°C</text>
<text x="153.5" y="133.8">786</text>
<text x="165.4" y="133.8">798</text>
<text x="176.9" y="133.8">810</text>
<text x="188.6" y="133.8">mV</text>
<text x="96.3" y="139">T =-40°C to +125°C</text>
<text x="153.5" y="139">782</text>
<text x="165.4" y="139">798</text>
<text x="176.9" y="139">814</text>
<text x="188.6" y="139">mV</text>
<text x="20.1" y="144.3">Feedback Current</text>
<text x="82.2" y="144.3">I</text>
<text x="96.3" y="144.3">V</text>
<text x="101.5" y="144.3">=820mV</text>
<text x="166.4" y="144.3">10</text>
<text x="177.8" y="144.3">50</text>
<text x="189.1" y="144.3">nA</text>
<text x="20.1" y="154">EN Rising Threshold</text>
<text x="76.8" y="154">V</text>
<text x="96.3" y="150.5">T =+25°C</text>
<text x="154.1" y="150.5">1.2</text>
<text x="165.9" y="150.5">1.4</text>
<text x="177.4" y="150.5">1.6</text>
<text x="190.1" y="150.5">V</text>
<text x="96.3" y="157.6">T =-40°C to +125°C</text>
<text x="153.1" y="157.6">1.15</text>
<text x="165.9" y="157.6">1.4</text>
<text x="176.4" y="157.6">1.65</text>
<text x="190.1" y="157.6">V</text>
<text x="96.3" y="164.7">T =+25°C</text>
<text x="153.1" y="164.7">1.05</text>
<text x="164.9" y="164.7">1.25</text>
<text x="177.4" y="164.7">1.4</text>
<text x="190.1" y="164.7">V</text>
<text x="20.1" y="168.2">EN Falling Threshold</text>
<text x="75.9" y="168.2">V</text>
<text x="96.3" y="171.8">T =-40°C to +125°C</text>
<text x="155.5" y="171.8">1</text>
<text x="164.9" y="171.8">1.25</text>
<text x="176.4" y="171.8">1.45</text>
<text x="190.1" y="171.8">V</text>
<text x="96.3" y="178.9">V</text>
<text x="101.8" y="178.9">=2V, T =+25°C</text>
<text x="155.5" y="178.9">2</text>
<text x="165.9" y="178.9">2.3</text>
<text x="177.4" y="178.9">2.6</text>
<text x="189.1" y="178.9">μA</text>
<text x="20.1" y="182.5">EN Input Current</text>
<text x="82" y="182.5">I</text>
<text x="96.3" y="186">V</text>
<text x="101.8" y="186">=2V, T =-40°C to +125°C</text>
<text x="154" y="186">1.8</text>
<text x="165.9" y="186">2.3</text>
<text x="177.4" y="186">2.8</text>
<text x="189.1" y="186">μA</text>
<text x="20.1" y="193.1">Power Good Rising Threshold</text>
<text x="77.8" y="193.1">PG</text>
<text x="96.3" y="193.1">T =+25°C</text>
<text x="153.1" y="193.1">0.86</text>
<text x="165.9" y="193.1">0.9</text>
<text x="176.4" y="193.1">0.95</text>
<text x="188.6" y="193.1">V</text>
<text x="20.1" y="200.2">Power Good Falling Threshold</text>
<text x="77.4" y="200.2">PG</text>
<text x="96.3" y="200.2">T =+25°C</text>
<text x="153.1" y="200.2">0.78</text>
<text x="164.9" y="200.2">0.83</text>
<text x="176.4" y="200.2">0.88</text>
<text x="188.6" y="200.2">V</text>
<text x="96.3" y="207.3">T =+25°C</text>
<text x="154.5" y="207.3">15</text>
<text x="166.4" y="207.3">35</text>
<text x="177.8" y="207.3">55</text>
<text x="189.4" y="207.3">µs</text>
<text x="20.1" y="210.9">Power Good Rising Delay</text>
<text x="75.8" y="210.9">PG</text>
<text x="96.3" y="214.4">T =-40°C to +125°C</text>
<text x="154.5" y="214.4">10</text>
<text x="166.4" y="214.4">35</text>
<text x="177.8" y="214.4">60</text>
<text x="189.4" y="214.4">µs</text>
<text x="96.3" y="221.5">T =+25°C</text>
<text x="154.5" y="221.5">40</text>
<text x="166.4" y="221.5">80</text>
<text x="176.9" y="221.5">125</text>
<text x="189.4" y="221.5">µs</text>
<text x="20.1" y="225.1">Power Good Falling Delay</text>
<text x="74.6" y="225.1">PG</text>
<text x="96.3" y="228.6">T =-40°C to +125°C</text>
<text x="154.5" y="228.6">30</text>
<text x="166.4" y="228.6">80</text>
<text x="176.9" y="228.6">135</text>
<text x="189.4" y="228.6">µs</text>
<text x="20.1" y="234.8">Power Good Sink Current</text>
<text x="20.1" y="238.9">Capability</text>
<text x="81.3" y="236.9">V</text>
<text x="96.3" y="236.9">Sink 1mA</text>
<text x="177.4" y="236.9">0.4</text>
<text x="190.1" y="236.9">V</text>
<text x="20.1" y="245.1">Power Good Leakage Current</text>
<text x="78.7" y="245.1">I</text>
<text x="96.3" y="245.1">V</text>
<text x="101.9" y="245.1">=6V</text>
<text x="178.9" y="245.1">1</text>
<text x="189.1" y="245.1">μA</text>
<text x="194.9" y="264.5">4</text>
</g>
<g font-size="2.8">
<text x="19" y="267.9">1/5/2015</text>
<text x="19" y="264.5">MPM3606A Rev. 1.0</text>
<text x="45.4" y="267.9">MPS Proprietary Information. Patent Protected. Unauthorized Photocopy and Duplication Prohibited.</text>
<text x="91.1" y="264.5">www.MonolithicPower.com</text>
<text x="86.4" y="271.1">© 2015 MPS. All Rights Reserved.</text>
</g>
<g font-size="2.5">
<text x="70.3" y="35.6">(7)</text>
<text x="21.6" y="38">IN</text>
<text x="37.8" y="38">J</text>
<text x="123.6" y="38">J</text>
</g>
<g font-size="2.3">
<text x="84" y="52.8">s</text>
<text x="98.6" y="50.2">EN</text>
<text x="114.3" y="50.2">J</text>
<text x="98.6" y="55.5">EN</text>
<text x="114.3" y="55.5">J</text>
<text x="84" y="63.4">q</text>
<text x="98.6" y="60.7">FB</text>
<text x="98.6" y="66">FB</text>
<text x="114" y="60.7">J</text>
<text x="114" y="66">J</text>
<text x="82" y="71.2">RDS-ON</text>
<text x="98.6" y="71.2">BST-SW</text>
<text x="81.7" y="76.5">RDS-ON</text>
<text x="98.6" y="76.5">CC</text>
<text x="67.9" y="79.4">(8)</text>
<text x="82.6" y="87">DCR</text>
<text x="84.7" y="92.2">LKG</text>
<text x="98.6" y="92.2">EN</text>
<text x="114.4" y="92.2">SW</text>
<text x="81.7" y="97.5">LIMIT</text>
<text x="82.8" y="105.4">SW</text>
<text x="98.6" y="102.8">FB</text>
<text x="117" y="102.8">J</text>
<text x="83.2" y="113.3">FB</text>
<text x="98.6" y="108">FB</text>
<text x="98.6" y="113.3">FB</text>
<text x="117" y="108">J</text>
<text x="189.9" y="113.3">SW</text>
<text x="98.6" y="118.5">FB</text>
<text x="119" y="118.5">J</text>
<text x="82.9" y="121.2">MAX</text>
<text x="98.6" y="123.8">FB</text>
<text x="119" y="123.8">J</text>
<text x="48.9" y="126.7">(8)</text>
<text x="80" y="129.1">ON</text>
<text x="85.4" y="129.1">MIN</text>
<text x="83.8" y="136.9">FB</text>
<text x="98.5" y="134.3">J</text>
<text x="98.5" y="139.6">J</text>
<text x="83.1" y="144.8">FB</text>
<text x="98.6" y="144.8">FB</text>
<text x="79.1" y="154.6">EN_RISING</text>
<text x="98.5" y="151">J</text>
<text x="98.5" y="158.1">J</text>
<text x="98.5" y="165.2">J</text>
<text x="78.3" y="168.8">EN_FALLING</text>
<text x="98.5" y="172.3">J</text>
<text x="98.6" y="179.5">EN</text>
<text x="112.3" y="179.5">J</text>
<text x="83" y="183">EN</text>
<text x="98.6" y="186.6">EN</text>
<text x="112.3" y="186.6">J</text>
<text x="82.9" y="193.7">VTH-Hi</text>
<text x="98.5" y="193.7">J</text>
<text x="191" y="193.7">FB</text>
<text x="82.5" y="200.7">VTH-LO</text>
<text x="98.5" y="200.7">J</text>
<text x="191" y="200.7">FB</text>
<text x="98.5" y="207.9">J</text>
<text x="80.9" y="211.4">TD_RSING</text>
<text x="98.5" y="215">J</text>
<text x="79.7" y="225.6">TD_FALLING</text>
<text x="98.5" y="222.1">J</text>
<text x="98.5" y="229.2">J</text>
<text x="83.6" y="237.4">PG</text>
<text x="79.6" y="245.6">PG-LEAK</text>
<text x="98.6" y="245.6">PG</text>
</g>
</svg>
